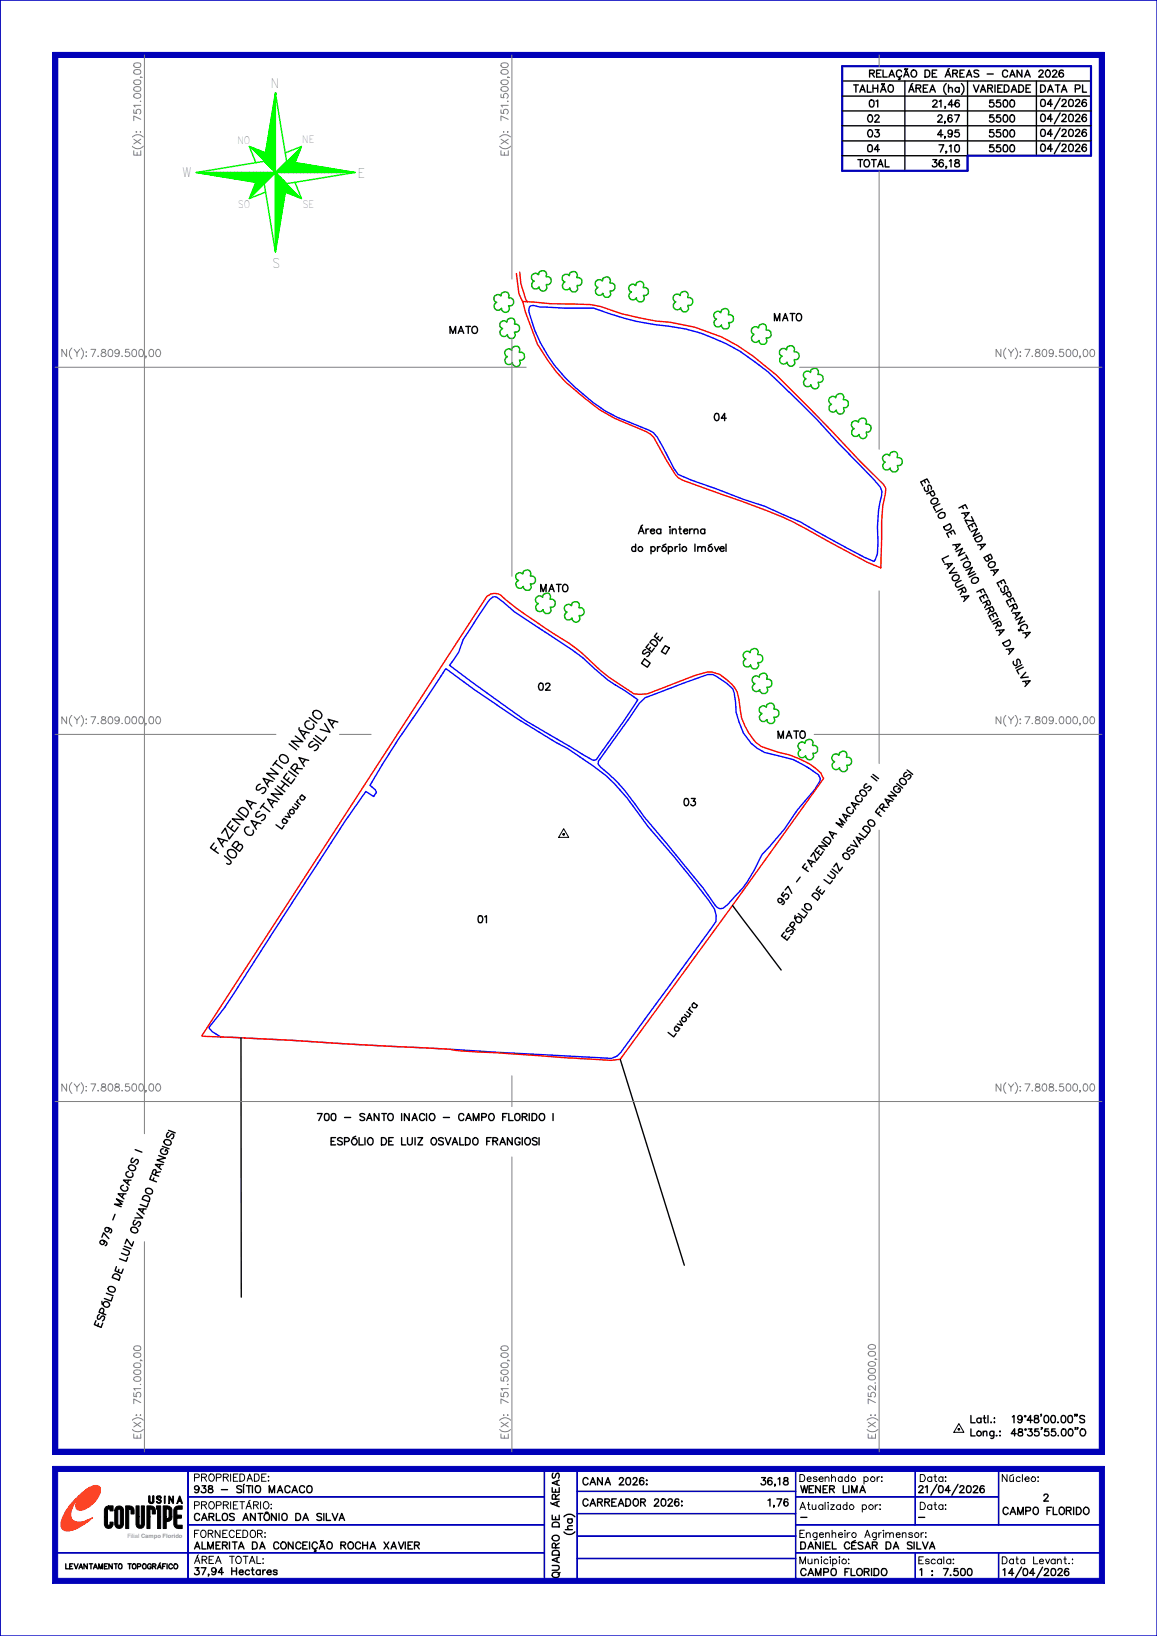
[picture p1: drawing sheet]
<svg xmlns="http://www.w3.org/2000/svg" width="210mm" height="297mm" viewBox="0 0 210 297" stroke-linecap="round" stroke-linejoin="round" font-family="sans-serif">
<!-- layer: 0114000938003 -->
<path d="M116 127.7l1.1-1 11.4-4.2h.9l2.5 1.5 1.1 1 .2 .8 .3 1.6 .1 1.9 .5 1.7a8 8 0 0 0 7.1 6.2l2.8 .7 2.8 1.5 1.7 1.2 .4 .7-.1 .5-.9 1.5-3.2 3.7-2.3 3.5-4.1 4.6a25.3 25.3 0 0 1-7 9.8 1.06 1.06 0 0 1-1.4-.4l-2.3-3.3-10.7-12.9a35.4 35.4 0 0 0-7.8-9l-.5-.6v-.5z" fill="none" stroke="#00f" stroke-width=".25"/>
<!-- layer: 0114000938001 -->
<path d="M80.9 121.4a173.3 173.3 0 0 0 22.1 14.5l4.5 3.1a29.9 29.9 0 0 1 7.9 8l2.2 3a171 171 0 0 1 12.1 15.1l.3 1.1-.1 1.1-17.2 23.7-.7 .7-1.1 .4-58.2-3.3-12.7-.6-1.5-.9-.6-.7 2.8-3.6 1.7-2.6 20.2-31.3 3.8-5.4 1.4 .9 .5-.8-.2-.4-.9-.8 5-8.2z" fill="none" stroke="#00f" stroke-width=".25"/>
<!-- layer: 0114000938002 -->
<path d="M88.9 108.8l.6-.4h.6l3.3 2.7 7 4.6a41 41 0 0 1 8.6 6.6l1.3 1.1 5.5 3.6-2.8 4.2-4.7 6.7-.5 .1-1.9-1-10.5-6.2-13.8-10 1.7-2.4 .8-2.3z" fill="none" stroke="#00f" stroke-width=".25"/>
<!-- layer: 0114000938 -->
<path d="M94.8 54.7l5.1 .4 7.2 .2 1.9 .3a46.2 46.2 0 0 0 12.6 2.9 30.5 30.5 0 0 1 15 6.1l4.3 3.5 9.9 10 5.3 5.6 4.3 4.3 .4 .7-.6 3.2-.2 2.9-.1 8.3-2.5-1-6.5-3.5a79 79 0 0 0-19.2-8.6l-7.7-2.8-1-.5-2-3.1-2.3-4.2-.6-.6-.8-.4-5.7-2.4-2.8-1.7-2.8-2.1a29 29 0 0 1-8.5-9.7l-2.1-5.9zM88.4 108.2a2.26 2.26 0 0 1 3.4 .7l3.5 2.6 5.6 3.8a34.3 34.3 0 0 1 8.1 6.4l1.5 1.3 4.6 3 1 .1 1.4-.1 2.9-1.2a62.3 62.3 0 0 1 8-2.8h.8l1.5 .5a7.7 7.7 0 0 1 3.1 3.2l.3 1.2a11.7 11.7 0 0 0 3.1 7.9l1 .7 3.3 1.1a14.8 14.8 0 0 1 7.5 3.7l.5 1-16.6 23.2-20.3 27.8-1.7 .2-22.9-1.5a32.2 32.2 0 0 1-6.4-.5l-17-.9-11.9-.8-16.1-.7z" fill="none" stroke="#f00" stroke-width=".25"/>
<!-- layer: TEXTO -->
<path d="M117 119.6l1 .8-.5 .7-1.1-.7zM120.8 117.2l.7 .4-.7 1.1-.8-.4zM58.9 131.3l1 1.6-1.8-.5M60.7 130.9l-.5 .7M61.3 131.1l-1.8-.5 1 1.6M40.7 155.4l1.2 1a.43 .43 0 0 1-.2 .5 .43 .43 0 0 1-.6-.2M41.5 154.3a.93 .93 0 0 1 1.1 .2 .93 .93 0 0 1 .1 1.1 .93 .93 0 0 1-1.1-.2 .93 .93 0 0 1-.1-1.1zM132.9 164.4l8.9 11.7M43.7 188.4l.1 47.1M112.6 192.3l11.6 37.4" fill="none" stroke="#000" stroke-width=".25"/>
<!-- layer: 0114000938004 -->
<path d="M96.3 55.5l.5-.1 1.2 .4 4.7 .2h5.1a49.9 49.9 0 0 0 13.8 3.3 34.3 34.3 0 0 1 17.6 8.1 187.3 187.3 0 0 1 13.1 13.2l6.3 6.5a3 3 0 0 1 1.1 4.1l-.2 1.4-.2 3.1 .1 2.7-.1 2.1-.7 1.4a154.6 154.6 0 0 1-13.3-7.1l-6.5-2.9-3.9-1.2-9.3-3.5-2.5-1.1-.8-1-3-5.7-.7-.8-3-1.4a32.2 32.2 0 0 1-16.1-12.5 25.1 25.1 0 0 1-3.5-8.3l.1-.6z" fill="none" stroke="#00f" stroke-width=".25"/>
<!-- layer: TEXTO -->
<path d="M93.7 49.7l.5 3.6 .6 1.4M94.3 49.4l.2 2.1 1 2.9 .3 .4" fill="none" stroke="#f00" stroke-width=".25"/>
<!-- layer: MATO -->
<g fill="none" stroke="#00b800" stroke-width=".25">
<path d="M91 56a.73 .73 0 0 0 1 .7 .73 .73 0 0 0 .3-1.2 .73 .73 0 0 0 .9-.7 .73 .73 0 0 0-.9-.7 .75 .75 0 0 0-.5-1.1 .75 .75 0 0 0-.9 .7 .71 .71 0 0 0-1.2 .1 .71 .71 0 0 0 .5 1.1 .75 .75 0 0 0-.4 1.1 .75 .75 0 0 0 1.2 0M97.8 52.1a.7 .7 0 0 0 .9 .7 .7 .7 0 0 0 .5-1v-.2a.73 .73 0 0 0 .8-.7 .73 .73 0 0 0-.9-.7 .73 .73 0 0 0-.4-1 .73 .73 0 0 0-1 .7 .73 .73 0 0 0-1.1 0 .73 .73 0 0 0 .4 1.1 .75 .75 0 0 0-.4 1.2 .75 .75 0 0 0 1.2-.1M102.2 50.1a.8 .8 0 0 1 1.1 0 .74 .74 0 0 1 1-.8 .74 .74 0 0 1 .4 1.1 .73 .73 0 0 1 .9 .7 .73 .73 0 0 1-.9 .7 .77 .77 0 0 1-.1 1 .73 .73 0 0 1-.7 .1 .73 .73 0 0 1-.5-.6 .74 .74 0 0 1-1.2 0 .74 .74 0 0 1 .4-1.1l-.3-.1a.81 .81 0 0 1-.1-1zM108.2 51.1a.75 .75 0 0 1 1.1-.1 .74 .74 0 0 1 .9-.7 .74 .74 0 0 1 .5 1.1 .73 .73 0 0 1 .9 .7 .73 .73 0 0 1-.9 .7 .72 .72 0 0 1-.1 1 .7 .7 0 0 1-.7 .1 .7 .7 0 0 1-.5-.6 .73 .73 0 0 1-1.2 0 .73 .73 0 0 1 .4-1.1l-.3-.2a.73 .73 0 0 1-.1-.9zM115.5 54.1a.72 .72 0 0 0 1 .6 .72 .72 0 0 0 .3-1.1 .74 .74 0 0 0 .9-.7 .74 .74 0 0 0-1-.7 .72 .72 0 0 0-.4-1.1 .72 .72 0 0 0-.9 .7 .74 .74 0 0 0-1.1 .1 .74 .74 0 0 0 .3 1.1 .73 .73 0 0 0-.3 1.1 .73 .73 0 0 0 1.2 0M122.3 53.7a.75 .75 0 0 1 1.1 0 .74 .74 0 0 1 1-.8 .74 .74 0 0 1 .4 1.1 .73 .73 0 0 1 1 .6 .73 .73 0 0 1-.8 .8h-.1a.77 .77 0 0 1-.1 1 .7 .7 0 0 1-.8 .2 .7 .7 0 0 1-.5-.7 .74 .74 0 0 1-1.2 0 .74 .74 0 0 1 .4-1.1l-.3-.1-.2-.4zM131 59a.72 .72 0 0 0 .9 .7 .72 .72 0 0 0 .3-1.2 .74 .74 0 0 0 .9-.7 .74 .74 0 0 0-.9-.7 .72 .72 0 0 0-.4-1.1 .72 .72 0 0 0-.9 .8 .74 .74 0 0 0-1.2 0 .74 .74 0 0 0 .3 1.1 .73 .73 0 0 0-.3 1.2 .73 .73 0 0 0 1.2 0M92.1 60.7a.72 .72 0 0 0 1 .7 .72 .72 0 0 0 .3-1.1 .73 .73 0 0 0 .9-.7 .73 .73 0 0 0-.9-.8 .74 .74 0 0 0-.5-1.1 .74 .74 0 0 0-.9 .8 .73 .73 0 0 0-1.2 .1 .73 .73 0 0 0 .4 1.1 .75 .75 0 0 0-.3 1.1 .75 .75 0 0 0 1.2 0M93 65.8a.73 .73 0 0 0 1 .7 .73 .73 0 0 0 .3-1.1 .74 .74 0 0 0 .9-.8 .74 .74 0 0 0-1-.7 .73 .73 0 0 0-.4-1 .73 .73 0 0 0-.9 .7 .72 .72 0 0 0-1.2 .1 .72 .72 0 0 0 .4 1 .73 .73 0 0 0-.3 1.2 .73 .73 0 0 0 1.2 0M137.8 61.8a.72 .72 0 0 0 .9 .7 .72 .72 0 0 0 .3-1.2 .73 .73 0 0 0 1-.7 .73 .73 0 0 0-1-.7 .74 .74 0 0 0-.4-1.1 .74 .74 0 0 0-.9 .8 .74 .74 0 0 0-1.2 0 .74 .74 0 0 0 .4 1.1 .75 .75 0 0 0-.3 1.2 .75 .75 0 0 0 1.2-.1M141.6 63.6a.75 .75 0 0 1 1.1-.1 .74 .74 0 0 1 1-.7 .74 .74 0 0 1 .4 1.1 .73 .73 0 0 1 .9 .7 .73 .73 0 0 1-.8 .7 .77 .77 0 0 1-.1 1 .7 .7 0 0 1-.8 .1 .7 .7 0 0 1-.5-.6 .74 .74 0 0 1-1.2 0 .74 .74 0 0 1 .4-1.2l-.3-.1a.73 .73 0 0 1-.1-.9zM147.2 69.9a.73 .73 0 0 1-1.2 0 .73 .73 0 0 1 .3-1.1 .72 .72 0 0 1-.3-1.1 .72 .72 0 0 1 1.1-.1 .72 .72 0 0 1 .9-.7 .72 .72 0 0 1 .4 1.1 .74 .74 0 0 1 1 .6 .74 .74 0 0 1-.8 .8h-.1a.79 .79 0 0 1-.6 1.2l-.3-.1-.3-.3-.1-.3"/>
<path d="M151.8 74.4a.74 .74 0 0 0 .7 .8 .74 .74 0 0 0 .8-.7l-.2-.5a.73 .73 0 0 0 .9-.8 .73 .73 0 0 0-.9-.6 .74 .74 0 0 0-.5-1.1 .74 .74 0 0 0-.9 .7 .73 .73 0 0 0-1.2 .1 .73 .73 0 0 0 .4 1.1 .73 .73 0 0 0-.3 1.1 .73 .73 0 0 0 1.2 0M155.9 78.9a.73 .73 0 0 0 1 .7 .73 .73 0 0 0 .3-1.1 .75 .75 0 0 0 .9-.8 .75 .75 0 0 0-.9-.7 .73 .73 0 0 0-.5-1.1 .73 .73 0 0 0-.9 .7 .72 .72 0 0 0-1.1 .1 .72 .72 0 0 0 .3 1.1 .75 .75 0 0 0-.3 1.2 .75 .75 0 0 0 1.2-.1M161.6 85a.72 .72 0 0 0 1 .6 .72 .72 0 0 0 .3-1.1 .74 .74 0 0 0 .9-.7 .74 .74 0 0 0-1-.7 .72 .72 0 0 0-.4-1.1 .72 .72 0 0 0-.9 .7 .74 .74 0 0 0-1.2 .1 .74 .74 0 0 0 .4 1.1 .73 .73 0 0 0-.3 1.1 .73 .73 0 0 0 1.1 0M95 106.4a.72 .72 0 0 0 1 .7 .72 .72 0 0 0 .3-1.1 .73 .73 0 0 0 .9-.7 .73 .73 0 0 0-.9-.7 .74 .74 0 0 0-.5-1.1 .74 .74 0 0 0-.9 .7 .73 .73 0 0 0-1.2 .1 .73 .73 0 0 0 .4 1.1 .75 .75 0 0 0-.3 1.1 .75 .75 0 0 0 1.2 0M98.6 110.7a.72 .72 0 0 0 1 .6 .72 .72 0 0 0 .3-1.1 .74 .74 0 0 0 .9-.7 .74 .74 0 0 0-1-.7 .72 .72 0 0 0-.4-1.1 .72 .72 0 0 0-.9 .7 .74 .74 0 0 0-1.2 .1 .74 .74 0 0 0 .4 1.1 .73 .73 0 0 0-.3 1.1 .73 .73 0 0 0 1.2 0M103.8 112.2a.73 .73 0 0 0 1 .7 .73 .73 0 0 0 .3-1.2 .74 .74 0 0 0 .9-.7 .74 .74 0 0 0-.9-.7 .73 .73 0 0 0-.5-1 .73 .73 0 0 0-.9 .7 .72 .72 0 0 0-1.2 0 .72 .72 0 0 0 .4 1.1 .73 .73 0 0 0-.3 1.2 .73 .73 0 0 0 1.2-.1M136.2 120.7a.71 .71 0 0 0 .8 .7 .71 .71 0 0 0 .7-.8l-.1-.3a.73 .73 0 0 0 .8-.8 .73 .73 0 0 0-.9-.7 .74 .74 0 0 0-.4-1.1 .74 .74 0 0 0-1 .8 .73 .73 0 0 0-1.1 .1 .73 .73 0 0 0 .4 1.1 .73 .73 0 0 0-.3 1.1 .73 .73 0 0 0 1.1 0M137.9 125.2a.74 .74 0 0 1-1.2 0 .74 .74 0 0 1 .3-1.1 .72 .72 0 0 1-.3-1.1 .72 .72 0 0 1 1.1 0 .72 .72 0 0 1 .9-.8 .72 .72 0 0 1 .4 1.1 .73 .73 0 0 1 1 .7 .73 .73 0 0 1-.9 .7 .72 .72 0 0 1-.3 1.2 .72 .72 0 0 1-1-.7M139.2 130.6a.72 .72 0 0 0 1 .7 .72 .72 0 0 0 .3-1.1 .73 .73 0 0 0 .9-.7 .73 .73 0 0 0-.9-.7 .66 .66 0 0 0-.1-.9 .75 .75 0 0 0-.8-.2 .75 .75 0 0 0-.5 .7 .73 .73 0 0 0-1.2 .1 .73 .73 0 0 0 .4 1.1 .75 .75 0 0 0-.3 1.1 .75 .75 0 0 0 1.2 0M146.2 137.2a.73 .73 0 0 0 1 .7 .73 .73 0 0 0 .3-1.1 .72 .72 0 0 0 .9-.6 .72 .72 0 0 0-.7-.8l-.2-.1a.73 .73 0 0 0-.5-1.1 .73 .73 0 0 0-.9 .7 .72 .72 0 0 0-1.1 .1 .72 .72 0 0 0 .3 1.1 .73 .73 0 0 0-.3 1.1 .73 .73 0 0 0 1.2 0M152.3 139.4a.73 .73 0 0 1-1.1 0 .73 .73 0 0 1 .3-1.1 .72 .72 0 0 1-.4-1.2 .72 .72 0 0 1 1.2 0 .72 .72 0 0 1 .9-.7 .72 .72 0 0 1 .4 1.1 .73 .73 0 0 1 .9 .7 .73 .73 0 0 1-.8 .7 .72 .72 0 0 1-.3 1.1 .72 .72 0 0 1-1-.6"/>
</g>
<!-- layer: MARGEM -->
<path d="M199.5 10.4l1-.9v254.5l-1-.9z" fill="none" stroke="#0000b8" stroke-width=".18"/>
<path d="M199.5 10.4l1-.9v254.5l-1-.9z" fill="#0000b8"/>
<path d="M9.6 9.5h190.9l-1 .9h-189z" fill="none" stroke="#0000b8" stroke-width=".18"/>
<path d="M9.6 9.5h190.9l-1 .9h-189z" fill="#0000b8"/>
<path d="M9.6 9.5l.9 .9v252.7l-.9 .9z" fill="none" stroke="#0000b8" stroke-width=".18"/>
<path d="M9.6 9.5l.9 .9v252.7l-.9 .9z" fill="#0000b8"/>
<path d="M10.5 263.1h189l1 .9h-190.9z" fill="none" stroke="#0000b8" stroke-width=".18"/>
<path d="M10.5 263.1h189l1 .9h-190.9z" fill="#0000b8"/>
<path d="M0 0h210v297h-210zM0 0v297" fill="none" stroke="#0000b8" stroke-width=".25"/>
<g fill="none" stroke="#0000b8" stroke-width=".18">
<path d="M9.6 266.2h190.9l-1 .9h-189zM34.1 266.7h.1v20.3h-.1zM34.1 276.8h64.7v.1h-64.7zM34.1 271.7h64.7v.1h-64.7zM34.1 276.8h64.7M34.1 271.8h64.7M34.1 266.7v20.3M98.8 266.7h.1v20h-.1zM98.8 266.7v20M104.7 266.7h.1v20h-.1zM104.7 270.7h39.7v.1h-39.7zM104.7 274.7h39.7v.2h-39.7z"/>
<path d="M104.7 278.8h39.7v.1h-39.7zM104.7 266.7v20M104.7 270.7h39.7M104.7 274.8h39.7M104.7 278.9h39.7M144.4 266.7h.1v20h-.1zM144.4 276.8h55.6v.1h-55.6zM144.4 271.7h36.9v.1h-36.9zM144.4 276.8h55.6M144.4 271.8h36.9M144.4 266.7v20M166.1 266.7h.1v10.1h-.1z"/>
<path d="M166.1 266.7v10.1M181.2 266.7h.1v10.1h-.1zM181.3 266.7v10.1M10 281.9h88.8v.1h-88.8zM10 281.9h88.8M104.7 282.9h39.7v.1h-39.7zM104.7 282.9h39.7M144.4 281.9h55.6v.1h-55.6zM144.4 281.9h55.6M166.1 281.9h.1v5h-.1zM166.1 281.9v5M181.2 281.9h.1v5h-.1z"/>
<path d="M181.3 281.9v5"/>
</g>
<path d="M9.6 266.2h190.9l-1 .9h-189z" fill="#0000b8"/>
<path d="M200.5 266.2v21.2l-1-.9v-19.4z" fill="none" stroke="#0000b8" stroke-width=".18"/>
<path d="M200.5 266.2v21.2l-1-.9v-19.4z" fill="#0000b8"/>
<path d="M9.6 287.4l.9-.9h189l1 .9z" fill="none" stroke="#0000b8" stroke-width=".18"/>
<path d="M9.6 287.4l.9-.9h189l1 .9z" fill="#0000b8"/>
<path d="M9.6 266.2l.9 .9v19.4l-.9 .9z" fill="none" stroke="#0000b8" stroke-width=".18"/>
<path d="M9.6 266.2l.9 .9v19.4l-.9 .9z" fill="#0000b8"/>
<path d="M34.1 266.7h.1v20.1h-.1zM34.1 266.7v20.1" fill="none" stroke="#0000b8" stroke-width=".18"/>
<!-- layer: SETA_NORTE -->
<g fill="none" stroke="#0f0" stroke-width=".25">
<path d="M50 17.1h.1M50 16.9h.1M50 16.9l2 12.4 12.4 2-12.4 2-2 12.4-2-12.4-12.4-2 12.4-2zM50 17.2h-.1M50 17.3l-.1 .1M50 17.4l-.1 .1M50 17.6l-.1 .1M50 17.7l-.2 .2M50 17.9l-.2 .1M50 18l-.2 .2M50 18.1l-.2 .2M50 18.2l-.3 .3"/>
<path d="M50 18.4l-.3 .2M50 18.5l-.3 .3M50 18.6l-.3 .3M50 18.7l-.4 .4M50 18.9l-.4 .3M50 19l-.4 .4M50 19.1l-.4 .4M50 19.2l-.5 .5M50 19.4l-.5 .4M50 19.5l-.5 .5M50 19.6l-.5 .5M50 19.7l-.6 .6"/>
<path d="M50 19.9l-.6 .5M50 20l-.6 .6M50 16.9v28.8M35.6 31.3h.1M35.6 31.3h28.8M35.9 31.3v.1M36 31.3v.1M36.1 31.3v.1M36.3 31.3l-.1 .1M36.4 31.3l-.1 .1M36.5 31.3l-.1 .1M36.6 31.3l-.1 .2"/>
<path d="M36.8 31.3l-.2 .2M36.9 31.3l-.2 .2M37 31.3l-.2 .2M37.2 31.3l-.3 .2M37.3 31.3l-.3 .3M37.4 31.3l-.3 .3M37.5 31.3l-.2 .3M37.7 31.3l-.3 .3M37.8 31.3l-.3 .3M37.9 31.3l-.3 .3M38 31.3l-.3 .4M38.2 31.3l-.4 .4"/>
<path d="M38.3 31.3l-.4 .4M38.5 31.3l-.5 .4M38.6 31.3l-.4 .4M38.7 31.3l-.4 .4M38.8 31.3l-.4 .5M39 31.3l-.5 .5M39.1 31.3l-.5 .5M39.2 31.3l-.5 .5M39.3 31.3l-.5 .5M39.5 31.3l-.6 .6M39.6 31.3l-.6 .6M39.7 31.3l-.6 .6"/>
<path d="M39.8 31.3l-.6 .6M40 31.3l-.7 .6M40.1 31.3l-.6 .6M40.2 31.3l-.6 .7M40.3 31.3l-.6 .7M40.5 31.3l-.7 .7M40.6 31.3l-.7 .7M40.7 31.3l-.7 .7M40.8 31.3l-.7 .8M41 31.3l-.8 .8M41.1 31.3l-.8 .8M41.2 31.3l-.8 .8"/>
<path d="M41.4 31.3l-.9 .8M41.5 31.3l-.9 .8M41.6 31.3l-.9 .9M41.8 31.3l-.9 .9M41.9 31.3l-.9 .9M42 31.3l-.9 .9M42.1 31.3l-.9 .9M42.3 31.3l-1 .9M42.4 31.3l-1 1M42.5 31.3l-.9 1M42.6 31.3l-.9 1M42.8 31.3l-1 1"/>
<path d="M42.9 31.3l-1 1M43 31.3l-1 1.1M43.1 31.3l-1 1.1M43.3 31.3l-1.1 1.1M43.4 31.3l-1.1 1.1M43.5 31.3l-1.1 1.1M43.6 31.3l-1.1 1.1M43.8 31.3l-1.2 1.2M43.9 31.3l-1.2 1.2M44 31.3l-1.2 1.2M44.1 31.3l-1.1 1.2M44.3 31.3l-1.2 1.2"/>
<path d="M44.4 31.3l-1.2 1.2M44.6 31.3l-1.3 1.3M44.7 31.3l-1.3 1.3M44.8 31.3l-1.3 1.3M44.9 31.3l-1.3 1.3M45.1 31.3l-1.4 1.3M45.2 31.3l-1.4 1.4M45.3 31.3l-1.4 1.4M45.5 31.3l-1.5 1.4M45.5 26.6l2.5 2.6M45.6 31.3l-1.5 1.4M45.7 26.7l2.3 2.4"/>
<path d="M45.7 31.3l-1.5 1.4M45.8 31.3l-1.4 1.4M45.9 26.8l2.1 2.2 2-2M46 31.3l-1.5 1.5M46.1 26.9l1.9 1.9 2-1.9M46.1 31.3l-1.5 1.5M46.2 31.3l-1.5 1.5M46.3 27l1.8 1.7M46.3 31.3l-1.5 1.5M46.5 31.3l-1.6 1.5M46.5 33.1h-.1M46.5 27.1l1.6 1.5"/>
<path d="M46.6 31.3l-1.6 1.5M46.6 33.1l-.3 .2M46.7 27.2l1.4 1.3M46.7 31.3l-1.5 1.6M46.8 31.3l-1.5 1.6M46.9 33.2l-.8 .8M46.9 27.3l1.2 1.1M47 31.3l-1.6 1.6M47.1 31.3l-1.6 1.6M47.1 33.2l-1.2 1.2M47.1 27.3l1 1M47.2 31.3l-1.6 1.6"/>
<path d="M47.3 31.3l-1.6 1.7M47.3 27.4l.9 .8M47.5 31.3l-1.7 1.7M47.5 27.5l.7 .6M47.6 31.3l-1.7 1.7M47.8 31.3l-1.8 1.7M47.8 27.6l.4 .4M47.9 31.3l-1.8 1.7M48 27.7l.2 .2M48 31.3l-1.8 1.7M48.1 31.3l-1.8 1.8M48.2 27.8h.1"/>
<path d="M48.2 34.9l-2.9 1.1M48.3 31.3l-1.9 1.8-1.1 2.9M48.4 31.3l-1.8 1.8M48.5 31.3l-2.2 2.3M48.6 31.3l-2.4 2.5M48.8 31.3l-1.9 1.8M48.9 31.3l-2.9 2.9M49 31.3l-1.9 1.9M49.1 31.3l-3.2 3.3M49.3 31.3l-3.5 3.5M49.4 31.3l-3.7 3.7M49.5 31.3l-3.9 3.9"/>
<path d="M49.6 31.3l-4.1 4.1M49.8 31.3l-4.4 4.3M49.9 31.3l-4.5 4.5M50 21.9l-1 1M50 35.5l2-1.9 2.3 2.3M50 20.1l-.6 .6M50 20.2l-.7 .7M50 20.4l-.7 .7M50 20.5l-.7 .7M50 20.6l-.7 .8M50 20.7l-.8 .8M50 20.9l-.8 .8"/>
<path d="M50 21l-.8 .8M50 21.2l-.8 .8M50 21.3l-.9 .8M50 21.4l-.9 .9M50 21.5l-.9 .9M50 21.7l-.9 .9M50 21.8l-1 .9M50 22l-1 1M50 22.2l-1 1M50 22.3l-1.1 1M50 22.4l-1.1 1.1M50 22.5l-1.1 1.1"/>
<path d="M50 22.7l-1.1 1.1M50 22.8l-1.2 1.2M50 22.9l-1.2 1.2M50 23l-1.2 1.3M50 23.2l-1.2 1.2M50 23.3l-1.3 1.3M50 23.4l-1.3 1.3M50 23.5l-1.3 1.4M50 23.7l-1.3 1.3M50 23.8l-1.4 1.4M50 24l-1.4 1.3M50 24.1l-1.4 1.4"/>
<path d="M50 24.2l-1.4 1.4M50 24.3l-1.5 1.5M50 24.5l-1.5 1.4M50 24.6l-1.5 1.5M50 24.7l-1.5 1.5M50 24.8l-1.6 1.6M50 25l-1.6 1.5M50 25.1l-1.6 1.6M50 25.2l-1.6 1.6M50 25.4l-1.7 1.6M50 25.5l-1.7 1.7M50 25.6l-1.7 1.7"/>
<path d="M50 25.7l-1.7 1.8M50 25.9l-1.8 1.7M50 26l-1.8 1.8-2.9-1.2 1.1 2.9M50 26.1l-1.8 1.8M50 26.2l-1.8 1.9M50 26.4l-1.9 1.8M50 26.5l-1.9 1.9M50 26.6l-1.9 1.9M50 26.7l-1.9 2M50 27.2l-2 1.9M50 27.3l-2 2 4 4M50 27.4l-1.9 1.9"/>
<path d="M50 27.5l-1.9 1.9M50 27.7l-1.8 1.8M50 27.8l-1.8 1.7M50 27.9l-1.7 1.7M50 28l-1.6 1.7M50 28.2l-1.6 1.5M50 28.3l-1.5 1.5M50 28.4l-1.4 1.4M50 28.5l-1.4 1.4M50 28.7l-1.3 1.3M50 28.8l-1.3 1.2M50 28.9l-1.2 1.2"/>
<path d="M50 29l-1.1 1.2M50 29.2l-1.1 1M50 29.3l-1 1M50 29.4l-.9 1M50 29.5l-.9 1M50 29.7l-.8 .8M50 29.8l-.8 .8M50 29.9l-.7 .7M50 30l-.6 .7M50 30.2l-.6 .6M50 30.3l-.5 .5M50 30.5l-.4 .4"/>
<path d="M50 30.6l-.4 .4M50 30.7l-.3 .3M50 30.8l-.2 .3M50 31l-.2 .1M50 31.1l-.1 .1M50 31.2l-.1 .1M50.1 31.4l-.1 .1M50.1 31.5l-.1 .1M50.2 31.5l-.2 .2M50.3 31.6l-.3 .2M50.3 31.6l-.3 .4M50.4 31.7l-.4 .4"/>
<path d="M50.4 31.8l-.4 .4M50.5 31.8l-.5 .5M50.6 31.9l-.6 .6M50.6 32l-.6 .6M50.7 32l-.7 .7M50.8 32.1l-.8 .7M50.9 32.1l-.9 .9M50.9 32.2l-.9 .9M51 40l-1 .9M51 39.8l-1 1M51 32.3l-1 .9M51 39.6l-1 1"/>
<path d="M51 39.5l-1 1M51.1 39.3l-1.1 1.1M51.1 39.2l-1.1 1.1M51.1 32.3l-1.1 1.1M51.1 39l-1.1 1.1M51.1 38.9l-1.1 1.1M51.1 32.4l-1.1 1.1M51.2 38.7l-1.2 1.2M51.2 38.6l-1.2 1.1M51.2 32.5l-1.2 1.2M51.2 38.4l-1.2 1.2M51.2 38.3l-1.2 1.2"/>
<path d="M51.2 32.5l-1.2 1.3M51.3 38.1l-1.3 1.2M51.3 38l-1.3 1.2M51.3 37.8l-1.3 1.3M51.3 37.7l-1.3 1.3M51.3 32.6l-1.3 1.3M51.4 37.5l-1.4 1.3M51.4 37.4l-1.4 1.3M51.4 32.6l-1.4 1.4M51.4 37.2l-1.4 1.4M51.4 37.1l-1.4 1.4M51.4 32.7l-1.4 1.5"/>
<path d="M51.5 36.9l-1.5 1.4M51.5 36.8l-1.5 1.4M51.5 32.8l-1.5 1.5M51.5 36.6l-1.5 1.5M51.5 36.4l-1.5 1.6M51.6 36.3l-1.6 1.5M51.6 36.1l-1.6 1.6M51.6 32.8l-1.6 1.6M51.6 36l-1.6 1.6M51.6 35.8l-1.6 1.7M51.6 32.9l-1.6 1.6M51.7 35.7l-1.7 1.6"/>
<path d="M51.7 35.5l-1.7 1.7M51.7 33l-1.7 1.7M51.7 35.4l-1.7 1.7M51.7 35.2l-1.7 1.8M51.7 33l-1.7 1.8M51.8 35.1l-1.8 1.7M51.8 34.9l-1.8 1.8M51.8 27.8l2.9-1.2-1.2 2.9M51.8 34.8l-1.8 1.7M51.8 33.1l-1.8 1.8M51.8 34.8l.1 .1M51.8 34.7l.3 .3"/>
<path d="M51.9 34.5l-1.9 1.8M51.9 33.1l-1.9 1.9M51.9 34.5l.6 .6M51.9 34.4l.8 .8M51.9 34.2l-1.9 1.8M51.9 34l-1.9 1.9M51.9 33.2l-1.9 2M51.9 34.2l1.2 1.2M51.9 34.1l1.4 1.3M51.9 34l1.6 1.5M52 33.7l-2 2M52 33.3l-2 2"/>
<path d="M52 33.8l1.9 1.9M52 33.7l2.1 2.1M52 33.4l-2 2M52 29.3l-6.7 6.7M52 33.4l2.5 2.5M52.1 29.3l-2.1 2M52.2 29.3l-2.1 2M52.3 35l-.5-.4-1.8 1.8M52.3 29.3l-2 2M52.6 29.4l-2 1.9M52.7 29.4l-1.9 1.9M52.9 35.3l-1-1-1.9 1.9"/>
<path d="M53 29.4l-1.8 1.9M53.1 29.4l-1.8 1.9M53.5 29.4l-1.8 1.9M53.5 33.1l1.2 2.9-2.9-1.1M53.6 29.5l-1.8 1.8M53.6 29.2l-2 2.1M53.7 35.6l-1.7-1.7-2 1.9M53.7 29.5l-1.8 1.8M53.7 29l-2.3 2.3M53.8 29.5l-1.7 1.8M53.8 28.8l-.6 .6M53.9 29.6l-1.7 1.7"/>
<path d="M53.9 28.6l-.8 .8M54 28.4l-2.9 2.9M54.1 29.6l-1.8 1.7M54.1 28.2l-1.2 1.2M54.2 29.6l-1.8 1.7M54.2 28l-3.3 3.3M54.3 29.6l-1.7 1.7M54.3 27.8l-1.6 1.6M54.3 27.6l-1.7 1.7M54.4 29.6l-1.7 1.7M54.4 27.4l-3.9 3.9M54.5 29.7l-1.7 1.6"/>
<path d="M54.5 27.2l-4.1 4.1M54.6 29.7l-1.6 1.6M54.6 27l-2.4 2.3M54.7 26.8l-2.6 2.5M54.7 29.7l-1.6 1.6M54.8 29.7l-1.6 1.6M54.9 29.7l-1.6 1.6M55 29.7l-1.5 1.6M55.1 29.8l-1.5 1.5M55.2 29.8l-1.5 1.5M55.3 29.8l-1.5 1.5M55.5 29.8l-1.5 1.5"/>
<path d="M55.6 29.8l-1.5 1.5M55.7 29.8l-1.4 1.5M55.8 29.9l-1.4 1.4M55.9 29.9l-1.4 1.4M56 29.9l-1.4 1.4M56.1 29.9l-1.3 1.4M56.2 29.9l-1.3 1.4M56.3 30l-1.3 1.3M56.4 30l-1.3 1.3M56.5 30l-1.2 1.3M56.6 30l-1.2 1.3M56.7 30l-1.2 1.3"/>
<path d="M56.9 30l-1.3 1.3M57 30.1l-1.2 1.2M57.1 30.1l-1.2 1.2M57.2 30.1l-1.2 1.2M57.3 30.1l-1.2 1.2M57.4 30.1l-1.1 1.2M57.6 30.2l-1.2 1.1M57.7 30.2l-1.2 1.1M57.8 30.2l-1.2 1.1M57.9 30.2l-1.1 1.1M58 30.2l-1.1 1.1M58.1 30.2l-1.1 1.1"/>
<path d="M58.2 30.3l-1.1 1M58.3 30.3l-1 1M58.4 30.3l-1 1M58.5 30.4l-.9 .9M58.6 30.4l-.9 .9M58.7 30.4l-.9 .9M58.8 30.4l-.9 .9M59 30.4l-.9 .9M59.1 30.4l-.9 .9M59.2 30.5l-.9 .8M59.3 30.5l-.9 .8M59.4 30.5l-.8 .8"/>
<path d="M59.5 30.5l-.8 .8M59.6 30.5l-.8 .8M59.7 30.6l-.8 .7M59.8 30.6l-.7 .7M59.9 30.6l-.7 .7M60 30.6l-.7 .7M60.1 30.6l-.7 .7M60.2 30.6l-.6 .7M60.4 30.7l-.7 .6M60.5 30.7l-.7 .6M60.6 30.7l-.7 .6M60.7 30.7l-.6 .6"/>
<path d="M60.8 30.7l-.6 .6M60.9 30.8l-.5 .5M61 30.8l-.5 .5M61.2 30.8l-.6 .5M61.3 30.8l-.6 .5M61.4 30.8l-.5 .5M61.5 30.8l-.5 .5M61.6 30.9l-.5 .4M61.7 30.9l-.4 .4M61.8 30.9l-.4 .4M61.9 30.9l-.4 .4M62 30.9l-.4 .4"/>
<path d="M62.1 30.9l-.3 .4M62.2 31l-.3 .3M62.3 31l-.3 .3M62.4 31l-.3 .3M62.6 31l-.3 .3M62.7 31l-.3 .3M62.8 31.1l-.3 .2M62.9 31.1l-.3 .2M63 31.1l-.2 .2M63.1 31.1l-.2 .2M63.2 31.1l-.2 .2M63.3 31.1l-.2 .2"/>
<path d="M63.4 31.2l-.1 .1M63.6 31.2l-.2 .1M63.7 31.2l-.1 .1M63.8 31.2l-.1 .1M63.9 31.2l-.1 .1M64 31.2l-.1 .1M64.1 31.3h.1M64.2 31.3h.1M64.3 31.3h.1M50 45.6h.1M50 45.4v.1M50.1 45.3h-.1"/>
<path d="M50.1 45.1l-.1 .1M50.1 45l-.1 .1M50.1 44.8l-.1 .2M50.2 44.7l-.2 .1M50.2 44.5l-.2 .2M50.2 44.4l-.2 .2M50.2 44.2l-.2 .3M50.3 44.1l-.3 .2M50.3 43.9l-.3 .3M50.3 43.8l-.3 .3M50.3 43.6l-.3 .4M50.4 43.5l-.4 .3"/>
<path d="M50.4 43.3l-.4 .4M50.4 43.2l-.4 .4M50.4 43l-.4 .5M50.5 42.8l-.5 .5M50.5 42.7l-.5 .5M50.5 42.5l-.5 .6M50.5 42.4l-.5 .5M50.6 42.2l-.6 .6M50.6 42.1l-.6 .6M50.6 41.9l-.6 .6M50.6 41.8l-.6 .6M50.7 41.6l-.7 .7"/>
<path d="M50.7 41.5l-.7 .7M50.7 41.3l-.7 .7M50.7 41.2l-.7 .7M50.8 41l-.8 .8M50.8 40.9l-.8 .8M50.9 40.7l-.9 .8M50.9 40.6l-.9 .8M50.9 40.4l-.9 .9M50.9 40.3l-.9 .9M51 40.1l-1 .9"/>
</g>
<!-- layer: MARGEM -->
<path d="M27 271.6h.2v1a.29 .29 0 0 0 .3 .2 .29 .29 0 0 0 .2-.2v-1h.2v1a.44 .44 0 0 1-.4 .3 .44 .44 0 0 1-.5-.3zM28.5 271.7l.1-.1a.46 .46 0 0 1 .7 .4h-.2a.26 .26 0 0 0-.3-.3 .26 .26 0 0 0-.2 .3l.6 .3 .1 .2-.8-.3-.1-.2zM28.5 271.7l.1-.1a.46 .46 0 0 1 .7 .4h-.2a.26 .26 0 0 0-.3-.3 .26 .26 0 0 0-.2 .3l.6 .3a.42 .42 0 0 1-.3 .6 .42 .42 0 0 1-.5-.3h.1a.28 .28 0 0 0 .4 .2 .28 .28 0 0 0 .2-.3l-.6-.3-.1-.2zM29.8 271.6h.2v1.3h-.2zM30.6 271.6h.2l.5 1v-1h.2v1.3h-.2l-.5-1v1h-.2zM32.6 271.6h.1l.4 1.3h-.2l-.1-.3h-.4l-.1 .3h-.2zM32.6 271.9l.2 .5h-.3z" fill="none" stroke="#000" stroke-width=".18"/>
<g fill="#000">
<path d="M27 271.6h.2v1a.29 .29 0 0 0 .3 .2 .29 .29 0 0 0 .2-.2v-1h.2v1a.44 .44 0 0 1-.4 .3 .44 .44 0 0 1-.5-.3z" fill-rule="evenodd"/>
<path d="M28.5 271.7l.1-.1a.46 .46 0 0 1 .7 .4h-.2a.26 .26 0 0 0-.3-.3 .26 .26 0 0 0-.2 .3l.6 .3 .1 .2-.8-.3-.1-.2z" fill-rule="evenodd"/>
<path d="M28.5 271.7l.1-.1a.46 .46 0 0 1 .7 .4h-.2a.26 .26 0 0 0-.3-.3 .26 .26 0 0 0-.2 .3l.6 .3a.42 .42 0 0 1-.3 .6 .42 .42 0 0 1-.5-.3h.1a.28 .28 0 0 0 .4 .2 .28 .28 0 0 0 .2-.3l-.6-.3-.1-.2z" fill-rule="evenodd"/>
<path d="M29.8 271.6v1.3h.2v-1.3zM30.6 271.6v1.3h.2v-1l.5 1h.2v-1.3h-.2v1l-.5-1zM32.6 271.6l-.5 1.3h.2l.1-.3h.4l.1 .3h.2l-.4-1.3zM32.6 271.9l.2 .5h-.3z" fill-rule="evenodd"/>
</g>
<path d="M14.4 271.6l1.6-1.4-1.6 1.7z" fill="none" stroke="#ff3f00" stroke-width=".18"/>
<path d="M14.4 271.6l1.6-1.4-1.6 1.7z" fill-rule="evenodd" fill="#ff3f00"/>
<path d="M18.9 275.4h.6v1.3a.23 .23 0 0 0 .2 .2 .23 .23 0 0 0 .3-.2v-.4h.5a.91 .91 0 0 1-.8 1.2 .78 .78 0 0 1-.8-.8z" fill="none" stroke="#000" stroke-width=".18"/>
<path d="M18.9 275.4h.6v1.3a.23 .23 0 0 0 .2 .2 .23 .23 0 0 0 .3-.2v-.4h.5a.91 .91 0 0 1-.8 1.2 .78 .78 0 0 1-.8-.8z" fill-rule="evenodd" fill="#000"/>
<path d="M13.5 272.3l1.9-1.7a7.2 7.2 0 0 0-2.5 4.4 1.3 1.3 0 0 0 1.6 1.3l.8-.1 1.5-.7a8.1 8.1 0 0 1-4.7 2.5l-.2-.1a1.15 1.15 0 0 1-.8-1.7 9.2 9.2 0 0 1 2.4-3.9zM15.4 270.7a2.42 2.42 0 0 1 2.6-.9 1.58 1.58 0 0 1-.2 2 4.1 4.1 0 0 1-3.6 2.3 1.18 1.18 0 0 1-.2-1.7l.3-.6zM15.4 270.6l.7-.4z" fill="none" stroke="#ff3f00" stroke-width=".18"/>
<path d="M15.4 270.7a3.6 3.6 0 0 0-1.6 2.9 1.18 1.18 0 0 0 1.8 .2 4.5 4.5 0 0 0 2.6-3.6 1.1 1.1 0 0 0-1.7-.3zM15.4 270.6l.7-.4zM14.2 271.6a8.7 8.7 0 0 0-3.1 5.2 1.25 1.25 0 0 0 2 1l.7-.2 1.5-.9 1.5-1.2-.5 .3a2.88 2.88 0 0 1-3.1 .2 2.36 2.36 0 0 1 .2-2.8l1.1-1.6 .9-1z" fill-rule="evenodd" fill="#ff3f00"/>
<path d="M19.2 273.6l.5-.2h.8v.9h-.5v-.4l-.4 .1-.1 1.4h-.6v-1.3zM21.1 273.5a.8 .8 0 0 1 .9 0 .8 .8 0 0 1 .4 .7v2.4a.79 .79 0 0 1-.8 .9 .79 .79 0 0 1-.8-.8v-2.6zM21.5 274l.1-.1 .2 .2v2.6a.23 .23 0 0 1-.2 .2 .23 .23 0 0 1-.2-.2v-2.6zM22.8 273.4h.7a.79 .79 0 0 1 .8 .8v.7h-.5v-.8l-.1-.1-.3-.1v3.6h-.6zM24.7 273.4h.5v3.4l.1 .1 .4-.1v-3.4h.5v3.3a.76 .76 0 0 1-.7 .7 .76 .76 0 0 1-.8-.7zM26.7 273.4h.7a.79 .79 0 0 1 .8 .8v.7h-.6v-.8l-.1-.1-.3-.1v3.6h-.5zM28.4 273.4h.8v4.1h-.6v-3.5h-.2zM29.6 273.4h.9a.71 .71 0 0 1 .7 .8v1.2a.82 .82 0 0 1-1 .8v1.3h-.6zM30.2 273.9h.3l.2 .2v1.4l-.2 .2h-.3zM31.7 273.7l.4-.3h1v.6h-.9l-.1 .1v1h.8v.5h-.8v1.1l.1 .2h.9v.6h-.7a.87 .87 0 0 1-.9-.8v-2.6z" fill="none" stroke="#000" stroke-width=".18"/>
<g fill="#000">
<path d="M19.3 273.5l-.4 .6v1.3h.6l.1-1.4 .4-.1v.4h.5v-.9h-.8zM22.8 273.4v4.1h.6v-3.6l.3 .1 .1 .1v.8h.5v-.7a.79 .79 0 0 0-.8-.8zM24.7 273.4v3.3a.76 .76 0 0 0 .8 .7 .76 .76 0 0 0 .7-.7v-3.3h-.5v3.4l-.1 .1-.4-.1v-3.4zM26.7 273.4v4.1h.5v-3.6l.3 .1 .1 .1v.8h.6v-.7a.79 .79 0 0 0-.8-.8zM28.4 273.4v.6h.2v3.5h.6v-4.1zM29.6 273.4v4.1h.6v-1.3a.88 .88 0 0 0 1-.8v-1.2a.79 .79 0 0 0-.8-.8zM30.2 273.9h.3l.2 .2v1.4l-.2 .2h-.3zM31.9 273.5l-.4 .6v2.6a.87 .87 0 0 0 .9 .8h.7v-.6h-.9l-.1-.2v-1.1h.8v-.5h-.8v-1l.1-.1h.9v-.6h-.7z" fill-rule="evenodd"/>
<path d="M21.1 273.5l-.3 .6v2.6a.79 .79 0 0 0 .8 .8 .79 .79 0 0 0 .8-.9v-2.4a.8 .8 0 0 0-.4-.7 .8 .8 0 0 0-.9 0zM21.5 274l.1-.1 .2 .2v2.6a.23 .23 0 0 1-.2 .2 .23 .23 0 0 1-.2-.2v-2.6z" fill-rule="evenodd"/>
</g>
<path d="M27 272.6v-1h.2v1M27 272.5l.1 .2 .3 .2M27.2 272.5l.2 .3M27.4 272.8h.1M27.4 272.9h.1M27.7 272.6v-1h.2v1M27.7 272.5l-.2 .3M27.9 272.5v.2l-.4 .2" fill="none" stroke="#000" stroke-width=".25"/>
<!-- layer: QUADRO_DE_AREAS_CANA_2026 -->
<path d="M152.9 12h45.1v16.3h-22.4v2.7h-22.7z" fill="none" stroke="#0000b8" stroke-width=".4"/>
<path d="M152.9 14.7h45.1M152.9 17.4h45.1M164.2 14.7v16.3M175.6 14.7v16.3M188.1 14.7v13.6M152.9 20.1h45.1M152.9 22.8h45.1M152.9 25.6h45.1M152.9 28.3h22.7" fill="none" stroke="#000" stroke-width=".25"/>
<!-- layer: TEXTO -->
<g fill="none" stroke="#000" stroke-width=".18">
<path d="M102.2 151.4l.1 .1h-.1zM102.2 151.4l.1-.1v.2zM102.2 151.6l.1-.1v.1zM102.3 150.4l.9 1.6h-1.8zM102.3 151.3l.1 .1-.1 .1zM102.3 151.5h.2l-.1 .1zM102.3 151.5l.1 .1h-.1zM102.4 151.4l.1 .1h-.2zM173.9 259.4l.1 .1h-.1zM173.9 259.4l.1 .1zM173.9 259.6l.1-.1v.1zM174 258.4l1 1.6h-1.9z"/>
<path d="M174 259.4h.1l-.1 .1zM174 259.5h.2l-.1 .1zM174 259.5l.1 .1h-.1zM174.1 259.4l.1 .1h-.2z"/>
</g>
<g fill="#000">
<path d="M102.2 151.4l.1 .1h-.1zM102.2 151.4l.1-.1v.2zM102.3 151.3l.1 .1-.1 .1zM102.4 151.4l.1 .1h-.2zM102.3 151.5h.2l-.1 .1zM102.3 151.5l.1 .1h-.1zM102.2 151.6l.1-.1v.1zM102.2 151.5h.1l-.1 .1zM173.9 259.4l.1 .1h-.1zM173.9 259.4l.1 .1zM174 259.4h.1l-.1 .1zM174.1 259.4l.1 .1h-.2z"/>
<path d="M174 259.5h.2l-.1 .1zM174 259.5l.1 .1h-.1zM173.9 259.6l.1-.1v.1zM173.9 259.5h.1l-.1 .1z"/>
</g>
<!-- layer: MARGEM -->
<path d="M199.5 10.4l1-.9v254.5l-1-.9z" fill="none" stroke="#0000b8" stroke-width=".18"/>
<path d="M199.5 10.4l1-.9v254.5l-1-.9z" fill="#0000b8"/>
<path d="M9.6 9.5h190.9l-1 .9h-189z" fill="none" stroke="#0000b8" stroke-width=".18"/>
<path d="M9.6 9.5h190.9l-1 .9h-189z" fill="#0000b8"/>
<path d="M9.6 9.5l.9 .9v252.7l-.9 .9z" fill="none" stroke="#0000b8" stroke-width=".18"/>
<path d="M9.6 9.5l.9 .9v252.7l-.9 .9z" fill="#0000b8"/>
<path d="M10.5 263.1h189l1 .9h-190.9z" fill="none" stroke="#0000b8" stroke-width=".18"/>
<path d="M10.5 263.1h189l1 .9h-190.9z" fill="#0000b8"/>
<!-- layer: MALHA -->
<g fill="none" stroke="#808080" stroke-width=".18">
<path d="M26.2 10v195.8M92.9 10v40.7M159.6 10v2.1M159.6 31v50.6M10 66.7h85.5M92.9 61.4v43.2M145.1 66.7h54.9M159.6 107.3v31.3M10 133.3h40.1M61.6 133.3h5.8M147.8 133.3h52.2M159.6 150.7v112.9"/>
<path d="M10 200h190M92.9 195.3v5.6M92.9 210v53.6M26.2 225.4v38.2"/>
</g>
<g font-size="2.4">
<text x="49.2" y="16">N</text>
<text x="33.1" y="32.2">W</text>
<text x="65" y="32.3">E</text>
<text x="49.4" y="48.7">S</text>
<text x="39.6" y="154.9" transform="rotate(-53 39.6 154.9)">FAZENDA SANTO INÁCIO</text>
</g>
<g font-size="1.9">
<text x="43.1" y="26.1">NO</text>
<text x="54.9" y="26">NE</text>
<text x="43.2" y="37.7">SO</text>
<text x="54.9" y="37.8">SE</text>
</g>
<g font-size="1.8">
<text x="154.9" y="16.7">TALHÃO</text>
<text x="157.8" y="14">RELAÇÃO DE ÁREAS - CANA 2026</text>
<text x="164.9" y="16.7">ÁREA (ha)</text>
<text x="176.7" y="16.7">VARIEDADE</text>
<text x="188.9" y="16.7">DATA PL</text>
<text x="157.5" y="22.2">02</text>
<text x="157.8" y="19.4">01</text>
<text x="169.3" y="19.4">21,46</text>
<text x="170.2" y="22.2">2,67</text>
<text x="179.6" y="19.4">5500</text>
<text x="179.6" y="22.2">5500</text>
<text x="188.9" y="19.3">04/2026</text>
<text x="188.9" y="22.1">04/2026</text>
<text x="157.5" y="24.9">03</text>
<text x="157.5" y="27.6">04</text>
<text x="170.2" y="24.9">4,95</text>
<text x="170.4" y="27.6">7,10</text>
<text x="179.6" y="24.9">5500</text>
<text x="179.6" y="27.6">5500</text>
<text x="188.9" y="24.8">04/2026</text>
<text x="188.9" y="27.5">04/2026</text>
<text x="155.7" y="30.3">TOTAL</text>
<text x="169.2" y="30.3">36,18</text>
<text x="140.6" y="58.2">MATO</text>
<text x="81.7" y="60.5">MATO</text>
<text x="129.6" y="76.4">04</text>
<text x="167.1" y="87.5" transform="rotate(63 167.1 87.5)">ESPOLIO DE ANTONIO FERREIRA DA SILVA</text>
<text x="174" y="92.2" transform="rotate(63 174 92.2)">FAZENDA BOA ESPERANÇA</text>
<text x="114.7" y="100.1">do próprio Imóvel</text>
<text x="115.9" y="96.9">Área interna</text>
<text x="171" y="101.5" transform="rotate(63 171 101.5)">LAVOURA</text>
<text x="98.1" y="107.4">MATO</text>
<text x="117.6" y="119.3" transform="rotate(-53 117.6 119.3)">SEDE</text>
<text x="97.7" y="125.3">02</text>
<text x="141.2" y="134">MATO</text>
<text x="124.2" y="146.3">03</text>
<text x="51.2" y="150.5" transform="rotate(-53 51.2 150.5)">Lavoura</text>
<text x="86.8" y="167.5">01</text>
<text x="142" y="164.4" transform="rotate(-53 142 164.4)">957 - FAZENDA M ACACO S II</text>
<text x="142.8" y="170.7" transform="rotate(-53 142.8 170.7)">ESPÓLIO DE LUIZ OSVALDO FRANGIOSI</text>
<text x="122.3" y="188.2" transform="rotate(-53 122.3 188.2)">Lavoura</text>
<text x="57.6" y="203.4">700 - SANTO INACIO - CAMPO FLORIDO I</text>
<text x="60.1" y="207.8">ESPÓLIO DE LUIZ OSVALDO FRANGIOSI</text>
<text x="19.3" y="226.2" transform="rotate(-69 19.3 226.2)">979 - M A C A C O S I</text>
<text x="18.1" y="241.5" transform="rotate(-69 18.1 241.5)">ESPÓLIO DE LUIZ OSVALDO FRANGIOSI</text>
<text x="176.2" y="258.3">LatI.:</text>
<text x="176.2" y="260.7">Long.: 48°35'55.00&quot;O</text>
<text x="182.6" y="258.3">19°48'00.00&quot;S</text>
<text x="35.3" y="268.9">PROPRIEDADE:</text>
<text x="105.8" y="269.6">CANA 2026:</text>
<text x="138.1" y="269.6">36,18</text>
<text x="145.2" y="269">Desenhado por:</text>
<text x="167" y="269">Data:</text>
<text x="181.9" y="269">Núcleo:</text>
<text x="35.3" y="271">938 - SÍTIO MACACO</text>
<text x="35.3" y="273.9">PROPRIETÁRIO:</text>
<text x="105.8" y="273.4">CARREADOR 2026:</text>
<text x="139.4" y="273.4">1,76</text>
<text x="145.2" y="274">Atualizado por:</text>
<text x="145.3" y="271">WENER LIMA</text>
<text x="166.7" y="271">21/04/2026</text>
<text x="167" y="274">Data:</text>
<text x="182.1" y="275">CAMPO FLORIDO</text>
<text x="189.4" y="272.5">2</text>
<text x="35.3" y="276">CARLOS ANTÔNIO DA SILVA</text>
<text x="35.3" y="281.2">ALMERITA DA CONCEIÇÃO ROCHA XAVIER</text>
<text x="35.3" y="279.1">FORNECEDOR:</text>
<text x="103.9" y="278.6" transform="rotate(-90 103.9 278.6)">(ha)</text>
<text x="145.2" y="279.1">Engenheiro Agrimensor:</text>
<text x="145.3" y="281.2">DANIEL CÉSAR DA SILVA</text>
<text x="145.3" y="276">-</text>
<text x="166.7" y="276">-</text>
<text x="35.3" y="283.8">ÁREA TOTAL:</text>
<text x="35.3" y="285.9">37,94 Hectares</text>
<text x="101.5" y="286.4" transform="rotate(-90 101.5 286.4)">QUADRO DE ÁREAS</text>
<text x="145.2" y="283.9">Municipio:</text>
<text x="145.3" y="286">CAMPO FLORIDO</text>
<text x="166.8" y="283.9">Escala:</text>
<text x="167" y="286">1 : 7.500</text>
<text x="181.9" y="283.9">Data Levant.:</text>
<text x="182.1" y="286">14/04/2026</text>
</g>
<g font-size="1.8" fill="#808080">
<text x="25.6" y="28.2" transform="rotate(-90 25.6 28.2)">E(X): 751.000,00</text>
<text x="92.3" y="28.2" transform="rotate(-90 92.3 28.2)">E(X): 751.500,00</text>
<text x="11.2" y="64.7">N(Y):7.809.500,00</text>
<text x="180.8" y="64.7">N(Y):7.809.500,00</text>
<text x="11.2" y="131.4">N(Y):7.809.000,00</text>
<text x="180.8" y="131.4">N(Y):7.809.000,00</text>
<text x="11.2" y="198.1">N(Y):7.808.500,00</text>
<text x="180.8" y="198.1">N(Y):7.808.500,00</text>
<text x="25.6" y="261.1" transform="rotate(-90 25.6 261.1)">E(X): 751.000,00</text>
<text x="92.3" y="261.1" transform="rotate(-90 92.3 261.1)">E(X): 751.500,00</text>
<text x="158.9" y="261.1" transform="rotate(-90 158.9 261.1)">E(X): 752.000,00</text>
</g>
<text font-size="1.3" x="11.9" y="284.8">LEVANTAMENTO TOPOGRÁFICO</text>
<text font-size="1.1" fill="#989898" x="23.1" y="279.1">Filial Campo Florido</text>
</svg>
